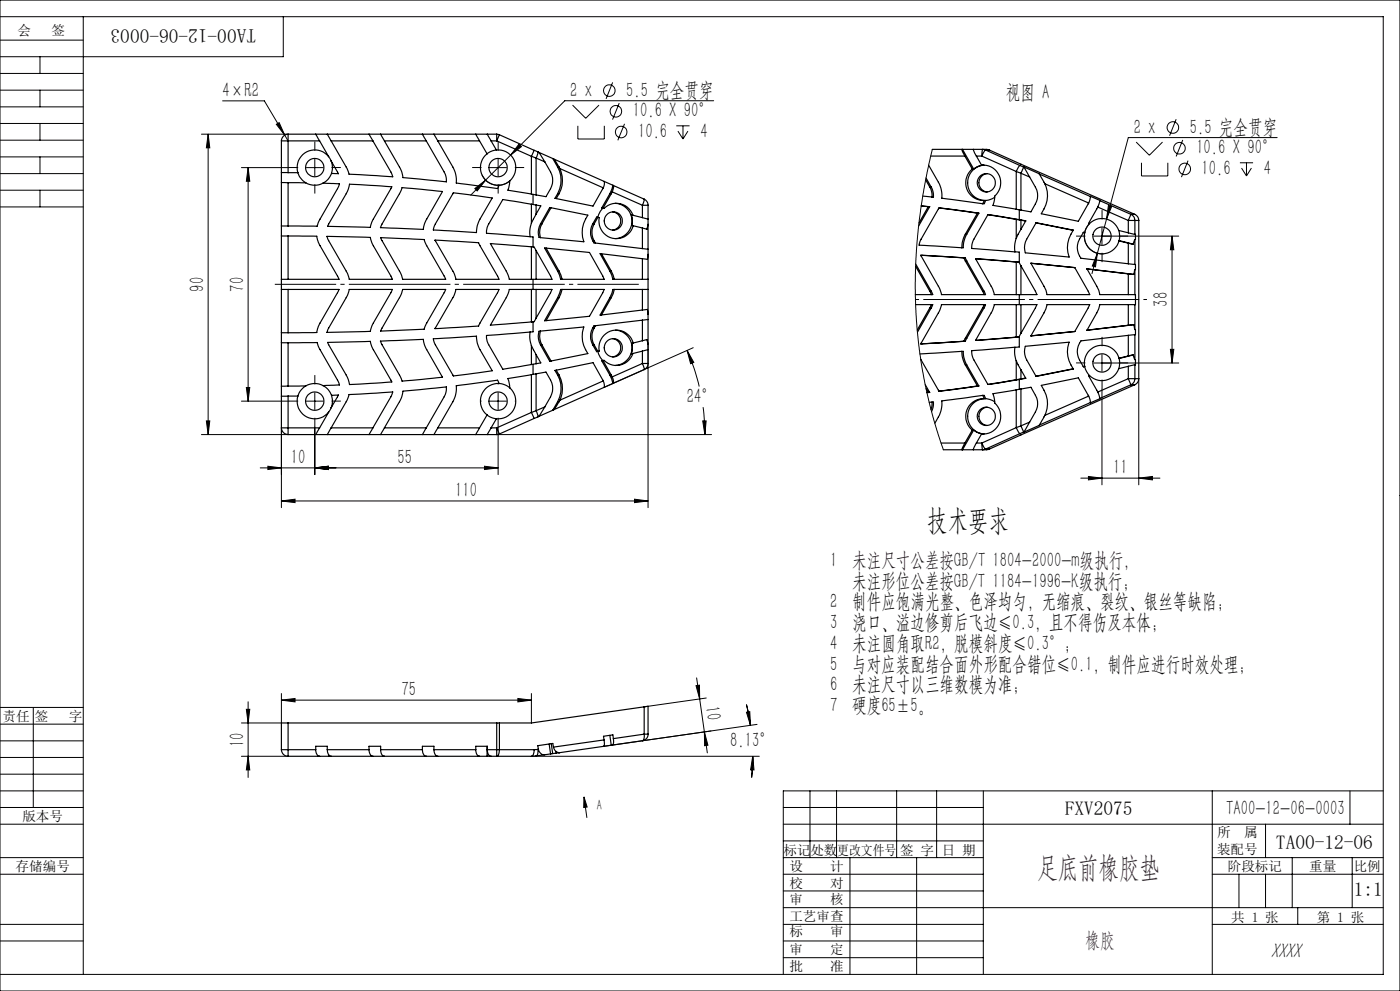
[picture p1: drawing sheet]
<svg xmlns="http://www.w3.org/2000/svg" width="420mm" height="297mm" viewBox="0 0 420 297" stroke-linecap="round" stroke-linejoin="round" font-family="sans-serif">
<g fill="none" stroke="#000" stroke-width=".35">
<path d="M84.4 54.7h2M84.4 42.2h2M84.4 51.7h2M84.4 42.2v86M86.4 54.7l5.3 .1M86.4 51.7h3M86.4 40.2v2M86.4 40.2a2.05 2.05 0 0 0-2 2M86.4 42.2v9.5M86.4 54.7v13M86.4 42.2h9.5M86.4 40.2h62.6"/>
<path d="M89.4 51.7a5.6 5.6 0 0 0 2.3 3.1M91.7 54.8a5.2 5.2 0 0 0 5.2 .1M94.7 40.2l1.2 2M95.9 42.2l2.7 4.8M96.9 54.9l4.9 .2-.4 1.3-5.7 9.7-.6 1.7-8.7-.1M98.2 40.2l1.1 2M98.6 47a5.3 5.3 0 0 0-6.6-1.5 5.3 5.3 0 0 0-2.6 6.2M98.6 47l.7 1.3M99.3 42.2l4.8 8.3 .6 1.7 13.1 .8-.5-1.5-5.4-9.3M99.3 48.3l2.2 3.8-2.1-.1M99.3 48.3a5.4 5.4 0 0 1 .1 3.7M99.3 42.2h12.6"/>
<path d="M99.4 52a5.1 5.1 0 0 1-2.5 2.9M104.8 55.2l12.7 .8-5.7 9.9-.7 2.3-12.8-.4 5.9-10.4zM110.7 40.2l1.2 2M114.2 40.2l1.1 2M115.3 42.2l4.8 8.2 .8 2.8 13 1.3a5.1 5.1 0 0 0-.7-3l-5.3-9.3M115.3 42.2h12.6M120.6 56.2l12.2 1.2-5 8.6-.8 2.8-12.9-.6 5.9-10.4zM126.7 40.2l1.2 2M130.2 40.2l1.1 2M131.3 42.2l4.6 7.9a8.2 8.2 0 0 1 1 4.8l12.4 1.6 .4-1M131.3 42.2h12.6M136 57.8l11.7 1.5-3.7 6.3a7.6 7.6 0 0 0-1.1 4.1l-12.9-.8 .6-1.8z"/>
<path d="M142.7 40.2l1.2 2M143.9 42.2l2.2 3.9M146.1 46.1a5.3 5.3 0 0 0-1.6 6 5.3 5.3 0 0 0 5.2 3.4M146.2 40.2l1.1 2M147.3 42.2l1.6 2.7M147.3 42.2h1.7M148.9 44.9a5.3 5.3 0 0 1 5.4 3.2 5.3 5.3 0 0 1-1.4 6.1M148.9 44.9l-1.8 .6-1 .6M149 40.2v2M149 40.2l.8 .2M149 42.2l10.4 4.6M149.8 40.4l-.8 1.8"/>
<path d="M149.8 40.4l10.4 4.6M152.9 54.2l-.5 2.8 7 1.2M152.9 54.2a5.5 5.5 0 0 1-3.2 1.3M159.4 46.8l1.4 .6M159.4 46.8v11.4M159.4 58.2l1.4 .2M159.9 58.2v3.1M160.2 45l-.8 1.8M160.2 45l1.2 .5M160.8 47.4v11M160.8 47.4l2.6 1.1M161.4 45.5l-.6 1.9"/>
<path d="M161.4 45.5l.1 .1M161.5 45.6l1.9 2.9M161.5 45.6l4.3 1.9M163.4 48.5a8.3 8.3 0 0 1 2.3 6.5l-.5 1.5-1.4 2.4-3-.5M165.8 47.5l1.5 2.6M165.8 47.5l.3 .1M166.1 47.6l1.6 2.5M166.1 47.6l15.1 6.8M167.3 50.1a8.3 8.3 0 0 1 0 8M167.3 58.1h.4M167.3 50.1h.4M167.3 58.1l-.8 1.3 .4 .1"/>
<path d="M167.7 58.1l-.8 1.4M167.7 50.1l.3 .4M168 50.5a8.4 8.4 0 0 1-.3 7.6M168 50.5l13 5.8M181 56.3l-3.1 5.5-11-2.3M181.2 54.4l.1 1-.3 .9M181.2 54.4l2.7 1.1M183 58.1h.4M183 58.1l-2.5 4.2 .4 .1M183.4 58.1l-2.5 4.3M183.7 57.5l9 4M183.7 57.5l-.3 .6"/>
<path d="M183.9 55.5l-.9 2.6M183.9 55.5l.1 .1M184 55.6l.1 .5-.4 1.4M184 55.6l9.3 4.1M193.3 59.7l-.6 1.8M193.3 59.7a2.01 2.01 0 0 1 1.1 1.8M276.8 58.8l2.8 .3M277.7 53.9l1.2 2.2M277.8 53.3l1.6 2.8M278.6 49.5l2.9 5.1a8.2 8.2 0 0 1 1 4.8l12.3 1.7M278.9 56.1a5.1 5.1 0 0 1 .7 3M278.9 56.1h.5"/>
<path d="M279.2 46.8h10.3M279.4 56.1a5.1 5.1 0 0 1 .6 3h-.4M279.7 44.8h16.3l.8 .1M288.6 44.8l.9 2M288.7 44.8l3.4 5.9M289.5 46.8l2.2 3.9M291.7 50.7a5.3 5.3 0 0 0-1.6 6 5.3 5.3 0 0 0 5.1 3.4M291.7 50.7h.4M292 44.8l.9 2M292.9 46.8l1.6 2.7M292.9 46.8h1.6M294.5 49.5a5.3 5.3 0 0 1 5.3 3.2 5.3 5.3 0 0 1-1.4 6.1l-.5 2.8 7 1.1"/>
<path d="M294.5 49.5h.4l-1.8 .5-1 .7M294.5 46.8l10.4 4.6M295.2 49.5a5.3 5.3 0 0 0-4.9 5.3 5.3 5.3 0 0 0 5 5.3M295.6 44.9l-1.1 1.9M295.6 44.9l-.7-.1a1.49 1.49 0 0 0-.3 1.6l-.1 .4M295.6 44.9l10.4 4.7M295.6 44.9h1.2M296.2 52a2.76 2.76 0 0 0-2.5 2.8 2.76 2.76 0 0 0 2.5 2.7M296.8 44.9l43.6 19.3M298.4 59.1l-1.4 .7-1.3 .3M304.9 51.4l1.4 .5M304.9 51.4v11.3"/>
<path d="M306 49.6l1.1 .5M306 49.6l-1.1 1.8M306.3 51.9v11.1M306.3 51.9l2.6 1.2M307.1 50.1l-.8 1.8M307.1 50.1l.1 .1M307.2 50.2l1.7 2.9M307.2 50.2l4.6 2M308.9 53.1a8.7 8.7 0 0 1 2.4 5.6 8.7 8.7 0 0 1-2 4.8l-3-.5M311.8 52.2l1.6 2.9M311.8 52.2l15.3 6.7M313.4 55.1a8.6 8.6 0 0 1-1 9l11.1 2.2 3.1-5.4"/>
<path d="M313.4 55.1l13.2 5.8M327.1 58.9l-.5 2M327.1 58.8l2.9 1.3M327.1 58.8v.1M84.4 70.7h2M84.4 67.7h2M86.4 70.7l8.6 .1 .8 2.5 5.9 10.4h-15.3M86.4 70.7v13M98.1 70.8l13 .4 .7 2.1 5.9 10.4h-12.9l-.6-1.9-5.6-9.7zM114.2 71.2l13 .6 .7 1.6 5.8 10.3h-12.9l-.8-2.2zM130.5 72l13.1 .7 6.1 11h-12.9l-.8-2.2zM159 70.9l.9 .1v3"/>
<path d="M159.4 74h.8l.6 1.1M159.4 74l-12.3-1 4.8 8.2 .9 2.5h6.6M159.4 61.2l-8.6-1.4-4.4 7.6-.5 1.8v.7l13.1 1M159.4 66.9a8 8 0 0 0-.4 4M159.4 61.2v5.7M159.4 74v9.7M159.4 61.2l2.8 .5-1.4 2.5M160.8 64.2l-1.4 2.7M160.8 61.5v2.7M160.8 75.1v8.6M160.8 75.1l4.8 8.6h-4.8M162.1 67.1a5.2 5.2 0 0 0-.4 4.1h.4"/>
<path d="M162.1 67.1h.5M162.6 67.1a5.2 5.2 0 0 0-.5 4.1M163.8 74.4l13 1.3 4.5 8h-13.1l-.9-2.5M163.8 74.4l3.9 6.8M163.8 74.4l-.4-.1 3.9 6.9M165.3 62.3l11.1 2.2a8.5 8.5 0 0 0-1.2 8l-13.1-1.3M165.3 62.3l-2.7 4.8M165.3 62.3l-.4-.1-2.8 4.9M177.8 67.1a5.3 5.3 0 0 0 0 5M177.8 67.1h.4M177.8 72.1h.4M177.8 72.1l.4 .7h.4"/>
<path d="M178.2 67.1a5.3 5.3 0 0 0 0 5M178.2 72.1l.4 .7M178.6 72.8l14.1 1.7M179.4 65.2h.4a5.2 5.2 0 0 0 3.9 6.2 5.2 5.2 0 0 0 6.3-3.7M179.4 65.2l-1.2 1.9M179.4 65.2l-.4-.2-1.2 2.1M180.4 76.1l-.4-.1 3 5.2M180.4 76.1l12.3 1.4M180.4 76.1l3 5.1M180.9 62.4l-.8 .9-.7 1.9M180.9 62.4l.3 .1a5.3 5.3 0 0 1 8.7 2M183.8 63.5a2.75 2.75 0 0 1 2.4 2.7 2.75 2.75 0 0 1-2.4 2.8"/>
<path d="M184.6 60.9a5.3 5.3 0 0 1 5 5.3 5.3 5.3 0 0 1-5 5.3M189.9 64.5l-.5-.1a5.5 5.5 0 0 1 .2 3.2l.4 .1M189.9 64.5l2.8 .7M190 67.7l2.7 .6M192.7 74.5l1.7 .2M192.7 61.5h1.7M192.7 65.2l1.7 .5M192.7 61.5v3.7M192.7 68.3v6.2M192.7 77.5v6.2M194.4 76.2l-.2 1.5-1.5-.2M194.4 67.2l-.3 1.5-1.4-.4"/>
<path d="M194.4 61.5v47.4M274.7 79.8l4.2 7.5M274.7 79.1l4.7 8.2M276.2 76.5l5.5 9.6 .7 2.2h13.3l-.5-1M276.2 76.5l13 .8M276.2 76.5l13.4 .8M278.5 61.9l-2.1-.2 2.5 .2M278.5 61.9l-2.8 4.9M278.5 61.9h.4M278.9 61.9l-3.3 5.8M281.7 62.3l11.5 1.6M281.7 62.3l12 1.6"/>
<path d="M281.7 62.3l-5.4 9.4-.6 1.8 12.8 .8M289.2 77.3l.4 .9M289.2 77.3h.4M289.6 70.2a8.5 8.5 0 0 0-1.1 4.1M289.6 77.3l.4 .9M289.6 78.2l5.2 9.1M289.6 78.2h.4M289.6 70.2h.4M290 70.2a8.5 8.5 0 0 0-1 4.1h-.5M290 78.2l5.2 9.1M292.7 77.5l12.2 1M292.7 77.5l13.1 1.1"/>
<path d="M292.7 77.5l4.8 8.6 .8 2.2h6.6M293.2 63.9l-3.6 6.3M293.2 63.9h.5M293.7 63.9l-3.7 6.3M295.2 60.1l-.4 1M295.2 60.1h.5M295.7 60.1l-.5 1h-.4M296.4 64.3l8.5 1.5M296.4 64.3l9.4 1.5M296.4 64.3l-4.4 7.7-.4 1.4-.1 1.1 13 1a8 8 0 0 1 .4-4.1M304.5 75.5l1.3 .1v3M304.9 65.8l2.8 .4"/>
<path d="M304.9 65.8v5.6M304.9 78.5v9.8M304.9 62.7l1.4 .3M304.9 78.5l.8 .1M305.7 78.6l.6 1.1M305.8 62.9v2.9M305.8 78.6h-.1M305.8 65.8l1.9 .4M306.3 68.7l-1.4 2.7M306.3 79.7l4.8 8.6h-4.8M306.3 66v2.7M306.3 79.7v8.6"/>
<path d="M307.7 66.2l-1.4 2.5M309.3 78.9l3.9 6.9 .6 1.2 .3 1.3h12.8l-4.5-8.1M309.3 78.9l13.1 1.3M309.3 78.9h.1M310.8 66.8l-2.8 4.9a5.2 5.2 0 0 0-.4 4.1l13.1 1.2a8.5 8.5 0 0 1 1.2-8M310.8 66.8l11.2 2.2M310.8 66.8l11.1 2.2M322 69h-.1M325 69.7a6.9 6.9 0 0 0-1.7 5.4l1 2.3 14.2 1.7M325 69.7h.4M325 69.7l.4 .1M325.4 69.8a5.3 5.3 0 0 0 4 6.1 5.3 5.3 0 0 0 6.3-3.7"/>
<path d="M325.4 69.7v.1M326.8 67l-.8 1.2-.6 1.5M326.8 67a5.3 5.3 0 0 1 8.8 2.1M329.3 62.1l-2.7 4.9h.2M329.3 62.1l9.2 4M330 60.1l-.7 2M330 60.1l9.3 4.1M335.6 69.1l.3 1.8-.2 1.2M335.6 69.1l2.9 .7M335.7 72.2l2.8 .7M335.7 72.1l4.2 1.1M335.7 72.1v.1"/>
<path d="M338.5 72.9l1.4 .3M338.5 79.1l2 .2M338.5 66.1h2M338.5 69.8l2 .4M338.5 66.1v3.7M338.5 72.9v6.2M339.3 64.2l-.8 1.9M339.3 64.2a1.97 1.97 0 0 1 1.2 1.9M339.3 64.2h1.1M340.4 64.2l.9 .8 .3 1.1M340.5 71.8l-.6 1.4M340.5 70.2h.1v1.6h-.1"/>
<path d="M340.5 79.3h.1v1.5h-.1M340.5 66.1v4.1M340.5 71.8v7.5M340.5 66.1h1.1M341.6 66.1v47.4M84.4 99.7h2M84.4 86.7h2M84.4 83.7h2M86.4 86.7h15.3l-5.9 10.5-.8 2.5h-8.6M86.4 86.7v13M104.8 86.7h12.9l-5.9 10.4-.7 2.2-13 .3 .5-1.3 5.6-9.7zM120.8 86.7h12.9l-5.8 10.3-.7 1.7-13 .5 5.8-10.3z"/>
<path d="M136.8 86.7h12.9l-6.1 11-13.1 .8 5.5-9.6zM159 99.5l-13.1 1v.8l.5 1.7 4.4 7.7 8.6-1.4M159 99.5a8 8 0 0 0 .4 4.1M159.4 86.7h-6.6l-.9 2.5-4.8 8.3 12.3-1M159.4 86.7h1.4M159.4 83.7h1.4M159.4 86.7v9.8M159.9 96.4v3l-.9 .1M159.9 83.7v3M160.8 95.4l-.6 1-.8 .1M160.8 86.7v8.7M160.8 86.7h4.8l-4.8 8.7"/>
<path d="M162.1 99.2a5.1 5.1 0 0 0 .5 4.1M162.1 99.2l13.1-1.2a8.6 8.6 0 0 0 1.2 8l-11.1 2.2M162.1 99.2l-.4 .1a5 5 0 0 0 .4 4M167.3 89.2l.9-2.5h13.1l-4.5 8.1-13 1.3M167.3 89.2l-3.9 6.9h.4M167.3 89.2h.4M167.3 81.2h.4M167.7 81.2l.9 2.5M167.7 89.2l-3.9 6.9M168.6 86.7l-.9 2.5M177.8 98.3a5.2 5.2 0 0 0 0 5M177.8 98.3h.4"/>
<path d="M178.2 98.3a5.3 5.3 0 0 0 0 5M178.6 97.6l-.4 .7M178.6 97.6h-.4l-.4 .7M183 81.2l.9 2.5h8.8M183 89.2h.4M183 81.2h.4M183 89.2l-3 5.2h.4M183.4 81.2l.9 2.5M183.4 89.2l-3 5.2M184.3 86.7l-.9 2.5M184.6 99a5.3 5.3 0 0 1 5 5.2 5.3 5.3 0 0 1-5 5.3M192.7 86.7h-8.8l-.9 2.5"/>
<path d="M192.7 92.9l1.5-.2 .2 1.5M192.7 86.7h1.7M192.7 83.7h1.7M192.7 96l-14.1 1.6M192.7 86.7v6.2M192.7 96v6.1M192.7 92.9l-12.3 1.5M194.4 95.7l-1.7 .3M274.7 91.3h5.1l-.4 1M278.9 87.3l.5 1M278.9 87.3h.5M278.9 92.3h.5"/>
<path d="M278.9 92.3l-3.7 6.6M279.4 87.3l.4 1h-5.2M279.4 92.3l-4.2 7.3M279.4 91.3l-.5 1M294.8 87.3l.4 1M294.8 87.3h.4M294.8 92.3l-5.2 9.1M294.8 92.3h.4M295.2 92.3l.5-1h-13.3l-.7 2.2-5.5 9.5M295.2 92.3l-5.2 9.1M295.2 91.3l-.4 1M304.9 88.3h1.4"/>
<path d="M304.9 91.3h1.4M304.9 91.3h-6.6l-.8 2.2-4.8 8.5M304.9 91.3v9.7M305.8 88.3v3M306.3 99.9l-.6 1.1M306.3 91.3h4.8l-4.8 8.6M306.3 91.3v8.6M322.4 99.4l-13.1 1.3M322.4 80.2h.1M322.4 99.3l4.5-8h-12.8l-.9 2.5-3.9 6.8M322.4 99.3v.1M326.1 80.6l3.5 6.4 .4 1.3h8.5"/>
<path d="M326.1 80.6l14 1.6M326.1 80.6l12.4 1.5M338.5 97.5l1.6-.2 .4 1.5M338.5 91.3h-8.5l-1 2.5-2.9 5.2M338.5 88.3h2M338.5 91.3h2M338.5 82.1v6.2M338.5 91.3v6.2M338.5 97.5l-12.4 1.5M340.1 97.3l-14 1.7M340.5 80.8l-.4 1.5-1.6-.2M340.5 88.3h.1v3h-.1"/>
<path d="M340.5 98.8h.1v1.5h-.1M340.5 80.8v7.5M340.5 91.3v7.5M84.4 102.7h2M86.4 118.7h3M86.4 118.7h-2M86.4 115.7h-2M86.4 102.7h8.7l.6 1.6 5.7 9.8 .4 1.3-4.9 .2M86.4 102.7v13M86.4 118.7v9.5M89.4 118.7a5.3 5.3 0 0 0 2.6 6.2 5.3 5.3 0 0 0 6.6-1.4M91.7 115.7h-5.3"/>
<path d="M91.7 115.7a5.3 5.3 0 0 0-2.3 3M96.9 115.6a5.2 5.2 0 0 0-5.2 .1M96.9 115.6a5.1 5.1 0 0 1 2.5 2.9M98.3 102.6l12.8-.3 .7 2.2 5.7 10-12.7 .7-.6-2.1zM99.4 118.5l2.1-.1-2.2 3.8M99.4 118.5a5.4 5.4 0 0 1-.1 3.7M114.1 102.2l12.9-.5 .8 2.8 5 8.6-12.2 1.1-.6-1.6zM130 101.5l12.9-.8a7.6 7.6 0 0 0 1.1 4.1l3.7 6.3-11.7 1.6-5.4-9.4zM149.7 114.9l-.4-1-12.4 1.7a8.2 8.2 0 0 1-1 4.8l-4.6 7.8M149.7 114.9a5.3 5.3 0 0 0-5.2 3.4 5.3 5.3 0 0 0 1.6 6.1M149.7 114.9a5.5 5.5 0 0 1 3.2 1.3M152.9 116.2a5.3 5.3 0 0 1 1.4 6.1 5.3 5.3 0 0 1-5.4 3.2"/>
<path d="M159.4 112.3l-7 1.1 .5 2.8M159.4 103.6l1.4 2.7M159.4 103.6v5.7M159.4 112.3v11.3M159.9 109.2v3M160.8 112l3-.5a7.5 7.5 0 0 1 1.9 5.8l-.5 1.6-1.8 3.1M160.8 106.3v2.7M160.8 112v11.1M160.8 112l-1.4 .3M160.8 106.3l1.4 2.5-2.8 .5M162.1 103.3h.5M162.1 103.3l2.8 5 .4-.1"/>
<path d="M162.6 103.3l2.7 4.9M166.9 110.9l.8 1.5M166.9 110.9l11-2.2 3.1 5.5M166.9 110.9l-.4 .1 .8 1.4M167.3 112.4a8.3 8.3 0 0 1 0 8M167.3 112.4h.4M167.7 112.4a8.4 8.4 0 0 1 .3 7.5M168 119.9l-.3 .5M177.8 103.3h.4M177.8 103.3l1.2 2.1 .4-.1M178.2 103.3l1.2 2M179.4 105.3l.7 1.8 .8 1"/>
<path d="M180.9 108.1h-.4l2.5 4.3M180.9 108.1l2.5 4.3M181 114.2l.3 1.1-.1 .8M181 114.2l-13 5.7M181.2 116.1l-15.1 6.7M183 112.4l.9 2.5M183 112.4h.4M183.4 112.4l.3 .6M183.7 113l.3 1.1v.8M183.8 101.5a2.75 2.75 0 0 1 2.4 2.7 2.75 2.75 0 0 1-2.4 2.8M183.9 114.9l-2.7 1.2M184 114.9h-.1"/>
<path d="M189.9 105.9a5.3 5.3 0 0 1-8.7 2.1l-.3 .1M190 102.8a5.2 5.2 0 0 0-6.3-3.7 5.2 5.2 0 0 0-3.9 6.1l-.4 .1M190 102.8l-.4 .1a5.5 5.5 0 0 1-.2 3.1l.5-.1M192.7 108.9l.6 1.9M192.7 108.9h1.7M192.7 102.1l1.4-.3 .3 1.4M192.7 108.9l-9 4.1M192.7 105.2v3.7M192.7 102.1l-2.7 .7M192.7 105.2l-2.8 .7M193.3 110.8l-9.3 4.1M194.4 104.8l-1.7 .4"/>
<path d="M194.4 108.9a2.01 2.01 0 0 1-1.1 1.9M276.2 107.6l5.5 9.6M277.6 115.3l1.3 2.3M277.8 116.4l.7 1.2M278.5 117.6h.4M278.5 117.6h-.4M278.9 117.6l-.8 .1M288.5 105.3a8.5 8.5 0 0 0 1.1 4.1M288.5 105.3l-12.5 .8M288.5 105.3h.5a8.5 8.5 0 0 0 1 4.1M289.2 102.3l-13 .7M289.2 102.3h.4"/>
<path d="M289.6 101.4l-.4 .9M289.6 102.3l-13.4 .7M289.6 101.4h.4M289.6 109.4h.4M289.6 109.4l3.6 6.3M290 101.4l-.4 .9M290 109.4l3.7 6.3M293.2 115.7l-11.5 1.5M293.2 115.7h.5M293.7 115.7l-12 1.5M294.8 118.5l.4 1M294.8 118.5h.4l.5 1"/>
<path d="M294.8 118.5l-12.3 1.7a8.2 8.2 0 0 1-1 4.8l-1 1.9M295.2 119.5a5.3 5.3 0 0 0-5.1 3.4 5.3 5.3 0 0 0 1.6 6M295.2 119.5h.5M295.3 119.5a5.3 5.3 0 0 0-5 5.3 5.3 5.3 0 0 0 4.9 5.3M295.7 119.5l1.3 .2 1.4 .7M304.5 104.1l-13 1 .1 1.1 .4 1.4 4.4 7.6M304.5 104.1a7.9 7.9 0 0 0 .4 4M304.9 113.8l-8.5 1.4M304.9 108.1l1.4 2.7M304.9 101l-12.2 1M304.9 116.8l-7 1.2 .5 2.8a5.3 5.3 0 0 1 1.4 6.1 5.3 5.3 0 0 1-5.3 3.2M304.9 108.1v5.7"/>
<path d="M304.9 116.8v11.4M305.7 101h.1M305.7 101h-.8M305.8 113.7l-9.4 1.5M305.8 101l-13.1 1M305.8 101v3l-1.3 .1M305.8 113.7v3M306.3 116.6l3-.5a7.5 7.5 0 0 1 1.9 5.8l-.6 1.6-1.7 3M306.3 110.8v2.8M306.3 116.6v11M306.3 110.8l1.4 2.5M306.3 116.6l-1.4 .2"/>
<path d="M307.7 113.3l-1.9 .4M307.7 113.3l-2.8 .5M309.3 100.6v.1M321.9 110.5a8.5 8.5 0 0 1-1.2-8l-13.1 1.3a5.1 5.1 0 0 0 .4 4.1l2.8 4.8M321.9 110.5l-11.1 2.2M325 109.9h.4M325.4 109.9l.6 1.4 .8 1.2M325.4 109.8l-.4 .1M325.4 109.8v.1M326.6 118.7l-3.1-5.5-11.1 2.3a8.6 8.6 0 0 1 1 9M326.6 118.7l.5 1.9M326.6 118.7l-13.2 5.8"/>
<path d="M326.8 112.5l-.2 .1 2.7 4.9M329.3 117.5l.7 1.9M330 119.4l-2.9 1.2M335.6 110.5a5.3 5.3 0 0 1-8.8 2M335.7 107.3a5.3 5.3 0 0 0-6.3-3.7 5.3 5.3 0 0 0-4 6.2M335.7 107.3v.2M335.7 107.5l.2 1.2-.3 1.8M338.5 100.5l-14.2 1.7a5.2 5.2 0 0 0-.4 5.7l1.1 2M338.5 113.5l.8 1.8M338.5 106.7l1.4-.4 .6 1.5M338.5 113.5h2M338.5 100.5v6.2"/>
<path d="M338.5 109.8v3.7M338.5 106.7l-2.8 .6M338.5 109.8l-2.9 .7M338.5 113.5l-9.2 4M339.3 115.3l-9.3 4.1M339.3 115.3h1.1M339.9 106.4l-4.2 1.1M340.4 115.3l-43.6 19.3M340.5 100.3l-2 .2M340.5 109.3l-2 .5M340.5 113.5a1.97 1.97 0 0 1-1.2 1.8M340.5 107.8h.1v1.5h-.1"/>
<path d="M340.5 100.3v7.5M340.5 109.3v4.2M340.5 113.5h1.1M341.6 113.5l-.3 1.1-.9 .7M84.4 128.2h2M84.4 128.2a2.05 2.05 0 0 0 2 2M86.4 128.2v2M86.4 128.2h9.5M86.4 130.2h62.6M95.9 128.2l-1.2 2M98.6 123.5l-2.7 4.7M99.3 128.2l-1.1 2"/>
<path d="M99.3 128.2l4.8-8.3 .6-1.7 13.1-.7-.5 1.4-5.4 9.3M99.3 122.2l-.7 1.3M99.3 128.2h12.6M111.9 128.2l-1.2 2M115.3 128.2l-1.1 2M115.3 128.2l4.8-8.2 .8-2.8 13-1.2a5.1 5.1 0 0 1-.7 2.9l-5.3 9.3M115.3 128.2h12.6M127.9 128.2l-1.2 2M131.3 128.2l-1.1 2M131.3 128.2h12.6M143.9 128.2l-1.2 2M146.1 124.4l1 .6 1.8 .5"/>
<path d="M146.1 124.4l-2.2 3.8M147.3 128.2l-1.1 2M147.3 128.2h1.7M148.9 125.5l-1.6 2.7M149 128.2v2M149 128.2l.8 1.9M149.8 130.1l-.8 .1M159.4 123.6l.8 1.8M159.4 123.6l-10.4 4.6M160.2 125.4l-10.4 4.7M160.8 123.1l-1.4 .5M160.8 123.1l.6 1.8"/>
<path d="M161.4 124.9l-1.2 .5M161.5 124.8l-.1 .1M163.4 122l-1.9 2.8M163.4 122l-2.6 1.1M165.8 122.9l-4.3 1.9M166.1 122.8l-.3 .1M167.3 120.4h.4M167.3 120.4l-1.5 2.5M167.7 120.4l-1.6 2.4M279.6 120.5h.4v.7l-.5 2.1M279.6 120.5l-.3 2.2M279.6 120.5l-.8 .1"/>
<path d="M282.3 132.8h7.2M289.5 132.8l-.9 2M291.7 128.9h.4M291.7 128.9l-2.2 3.9M292.1 128.9l1 .6 1.8 .6h-.4M292.1 128.9l-3.4 5.9M292.9 132.8l-.9 2M292.9 132.8h1.6M294.5 130.1l-1.6 2.7M294.5 132.8l1.1 1.8M294.5 132.8l.2 1.6a.59 .59 0 0 0 .9 .2M295.6 134.6h1.2"/>
<path d="M296.2 122.1a2.74 2.74 0 0 0-2.5 2.7 2.74 2.74 0 0 0 2.5 2.7M296.8 134.6l-.7 .2h-13.1M304.9 128.2l1.1 1.8M304.9 128.2l-10.4 4.6M306 130l-10.4 4.6M306.3 127.6l.8 1.9M306.3 127.6l-1.4 .6M307.1 129.5l-1.1 .5M307.2 129.4l-.1 .1M308.9 126.5l-1.7 2.9M308.9 126.5l-2.6 1.1M311.8 127.4l-4.6 2"/>
<path d="M313.4 124.5l-1.6 2.9M327.1 120.6l-15.3 6.8M86.4 216.7h-2v8M86.4 216.7v8M86.4 216.7h62.6M149 216.7h.8M149 216.7v8M149.8 216.7v8M193.3 211.8l1.1-.1v8.3M193.3 211.8l-33.9 4.9h-9.6M193.3 211.8v8.2M84.4 224.7a1.99 1.99 0 0 0 2 2"/>
<path d="M84.4 224.7h2M86.4 224.7v2M86.4 226.7h12.2M86.4 224.7h8.3M94.7 224.7a1.83 1.83 0 0 0 1.2 2M94.7 224.7v-1h3.5v1M98.2 224.7a1.83 1.83 0 0 0 1.1 2M98.2 224.7h12.5M98.6 226.7h.7M98.6 226.2v.5M99.3 226.7h46.8M110.7 224.7a1.83 1.83 0 0 0 1.2 2"/>
<path d="M110.7 224.7v-1h3.5v1M114.2 224.7a1.76 1.76 0 0 0 1.1 2M114.2 224.7h12.5M126.7 224.7a1.83 1.83 0 0 0 1.2 2M126.7 224.7v-1h3.5v1M130.2 224.7a1.83 1.83 0 0 0 1.1 2M130.2 224.7h12.5M142.7 224.7a1.76 1.76 0 0 0 1.2 2M142.7 224.7v-1h3.5v1M146.1 226.7h1.2M146.1 223.7v3M146.2 224.7a1.76 1.76 0 0 0 1.1 2"/>
<path d="M146.2 224.7h2.8M147.3 226.7h12.1M149 224.7v2a1.86 1.86 0 0 0 .8-2M149 224.7h.8M149.8 224.7h10.4M160.2 224.7a1.73 1.73 0 0 1-.8 2M160.8 226.6l-1.4 .1M161.4 224.6l-1.2 .1M161.4 224.6a1.66 1.66 0 0 1-.6 2M161.4 224.6h.1M161.5 224.6a1.86 1.86 0 0 0 1.9 1.6M163.4 226.2l-2.6 .4"/>
<path d="M164.7 223l.5 3M165.2 226l-1.8 .2M165.3 225.9l-.1 .1M165.4 222.9l.4 2.9-.6 .2M166.1 223.9l.4 1 1.2 .7M166.1 223.9l-.3-1.1-4.5 .7 .2 1.1M166.8 225.2l.1 .5M166.9 225.7l-1 .1M167.7 225.6l-.8 .1M167.7 225.6h.1M167.9 225.6h-.2M181 223.7l-13.3 1.9"/>
<path d="M181.2 221.8l.1 1.6-.3 .3M181.2 221.8l-15.1 2.1M183 220.4l.4 2.9M183.4 223.3l-2.4 .4M183.7 223.3h-.3M184 221.4l.1 .6a1.09 1.09 0 0 1-.4 1.3M184 221.4l-.1-1.2-2.9 .5 .2 1.1M192.7 222l-9 1.3M193.3 220a1.81 1.81 0 0 1-.6 2M193.3 220h1.1M193.3 220l-9.3 1.4M194.4 220a1.94 1.94 0 0 1-1.7 2"/>
<circle cx="94.4" cy="50.2" r="2.75"/>
<circle cx="149.4" cy="50.2" r="2.75"/>
<circle cx="295.9" cy="54.8" r="2.74"/>
<circle cx="184" cy="66.2" r="2.74"/>
<circle cx="330.6" cy="70.8" r="2.74"/>
<circle cx="184" cy="104.2" r="2.74"/>
<circle cx="330.6" cy="108.8" r="2.74"/>
<circle cx="94.4" cy="120.2" r="2.75"/>
<circle cx="149.4" cy="120.2" r="2.75"/>
<circle cx="295.9" cy="124.8" r="2.74"/>
</g>
<g fill="none" stroke="#000" stroke-width=".3">
<path d="M0 0h420v297h-420zM0 12h25M0 5h415v287h-415M12 17v5M25 5v287M85 5v12h-85M0 22h25M0 27h25M0 32h25M0 37h25M12 27v5M12 37v5"/>
<path d="M66.8 30.2h12.5l6.1 10.3M82.9 37.2l.8-.4 1.7 3.7zM171.8 31.5l3.9 4 4-4M173.4 37.7v4h7.9v-4M183.8 24.7l-2 4.9M185.8 30.9l-2 4.9M187.4 37.1l-2.1 4.9M202.9 37.7h4M203.4 39.3l1.5 2.4M204.9 37.7v4M206.4 39.3l-1.5 2.4M214.1 30.2h-44.7l-23.7 23.8"/>
<path d="M352.8 35.7l-1.9 5M0 42h25M0 47h25M0 52h25M0 57h25M12 47v5M12 57v5M60.4 40.2h26M62.4 40.2l.5 4.1h-1zM62.4 40.2v90M72.4 50.2h14.2M74.4 50.2l.5 4.1h-1z"/>
<path d="M74.4 50.2v70M85.4 40.5l1 1.7M91.9 50.2h5M94.4 47.7v5M142.5 56.5l3.2-2.5-2.5 3.2zM144.6 52.4a5.3 5.3 0 0 0 8.3 1.8M145.7 54l-4.5 4.5M146.9 50.2h5M149.4 47.7v5M155.7 43.2l.7 .8-3.2 2.5zM279.7 44.8l-2.5 11.8-1.7 11.6-.8 11.6v11.5l.8 11.2 1.7 11.1 2.7 11.3 3.1 9.9M340.9 42.6l3.9 3.9 4-3.9"/>
<path d="M342.4 48.8v3.9h7.9v-3.9M354.8 41.9l-2 5M356.4 48.2l-2 4.9M372 48.8h3.9M372.5 50.4l1.4 2.3M373.9 48.8v3.9M375.4 50.4l-1.5 2.3M383.2 41.2h-44.7l-10.9 40.8M0 62h25M326.8 67a5.3 5.3 0 0 0-1 6 5.3 5.3 0 0 0 5.3 3.1M329.2 75.9l-.6 4.1-.9-.3zM330.6 68.3v5"/>
<path d="M332.5 61.6l1 .2-1.5 3.8zM351.6 70.8v38M351.6 70.8l.5 4.1h-1zM353.6 70.8h-25.5M73.9 116.1h1l-.5 4.1zM94.4 117.7v5M149.4 117.7v5M194.4 103.2v48.9M206.1 105l2 3.6-.9 .4zM206.1 105l2.1 5.3 1.6 5.5M208 104.2l-26.8 11.9M328.1 108.8h25.5"/>
<path d="M330.6 116.6v28.7M330.6 106.3v5M341.6 113.5v31.8M351.1 104.7h1l-.5 4.1zM60.4 130.2h26M61.9 126.1h1l-.5 4.1zM72.4 120.2h14.2M80.4 139.7l4 .5-4 .5zM84.4 128.2v23.9M91.9 120.2h5M94.4 128v14.2M145.3 139.7l4.1 .5-4.1 .5z"/>
<path d="M146.9 120.2h5M149 130.2h64.5M149.4 125.5v16.7M210.8 126.1h1l-.3 4.1zM210.9 122l.6 8.2M78.1 140.2h71.3M84.4 150.1l4.1-.5v1zM84.4 150.1h110M94.4 140.2l4.1-.5v1zM190.4 149.6l4 .5-4 .5zM324.2 143.3h23.8M326.5 142.8l4.1 .5-4.1 .5z"/>
<path d="M341.6 143.3l4.1-.5v1zM0 212h25M0 217h25M10 212v30M73.9 212.6h1l-.5 4.1zM74.4 210.3v22.7M84.4 209.8l4.1-.5v1.1zM84.4 207.9v8.8h-12M84.4 209.8h75M155.4 209.3l4 .5-4 .6zM159.4 207.9v8.8M208.8 205.5l1-.2 .1 4.2z"/>
<path d="M209 203.2l2.3 16.2M211.3 219.4l.9 6.2M211.3 219.4l1.1 3.9-1 .2zM211.9 209.2l-18.6 2.6M223.9 213.5l1-.2 .2 4.1zM223.9 211.2l1.2 6.2M227.1 217.1l-46.1 6.6M0 227h25M0 222h25M0 237h25M0 232h25M72.4 226.7h14"/>
<path d="M74.4 226.7l.5 4h-1zM159.4 226.7h68.4M175.2 238.8l.9 3.1-1 .1zM175.2 238.8l.9 6.3M225.8 226.7l.4 4h-1zM225.8 226.7l-.3 6.3M243 237v20M251 237v20M269 237v20M281 237v20M295 237v55M363.7 237v55"/>
<path d="M405 237v10M415 237h-180v55M0 247h25M0 257h25M0 242h25M235 257h60M235 252h60M235 247h180M235 242h60M255 257v35M275 257v35M363.7 257h51.3"/>
<path d="M379.7 247v10M387.7 257v15M405.7 257v15M0 277h25M0 262h25M235 272h180M235 277h60M235 267h60M235 262h60M363.7 277h51.3M363.7 262h51.3M371.7 262v10"/>
<path d="M379.7 262v10M389.3 272v5M0 282h25M235 282h60M235 287h60"/>
<circle cx="182.8" cy="27.1" r="1.73"/>
<circle cx="184.8" cy="33.3" r="1.74"/>
<circle cx="186.4" cy="39.6" r="1.74"/>
<circle cx="351.9" cy="38.2" r="1.73"/>
<circle cx="353.8" cy="44.4" r="1.73"/>
<circle cx="355.4" cy="50.6" r="1.73"/>
</g>
<g fill="none" stroke="#000" stroke-width=".3" stroke-dasharray="30.5 1.3 1.3 1.3" stroke-linecap="butt">
<path d="M89.4 50.2h-2.8M94.4 45.2v-2.8M94.4 55.2v2.8M99.4 50.2h2.8M144.4 50.2h-2.8M149.4 45.2v-2.8M149.4 55.2v2.8M154.4 50.2h2.8M325.6 70.8h-2.8M330.6 75.8v2.8M330.6 65.8v-2.8M335.6 70.8h2.8"/>
<path d="M94.4 115.2v-2.8M149.4 115.2v-.2M325.6 108.8h-2.8M330.6 113.8v2.8M330.6 103.8v-2.8M335.6 108.8h2.8M89.4 120.2h-2.8M94.4 125.2v2.8M99.4 120.2h2.8M144.4 120.2h-.2M149.4 125.2v.3M154.4 120.2h.3"/>
</g>
<path d="M344.1 89.8h-69.4" fill="none" stroke="#000" stroke-width=".3" stroke-dasharray="30.5 1.3 1.3 1.3" stroke-dashoffset="-2.3" stroke-linecap="butt"/>
<path d="M82.4 85.2h109.2" fill="none" stroke="#000" stroke-width=".3" stroke-dasharray="30.5 1.3 1.3 1.3" stroke-dashoffset="12.1" stroke-linecap="butt"/>
<g fill="#000">
<path d="M175.2 238.8l.9 3.1-1 .1z"/>
<path d="M74.4 50.2l.5 4.1h-1zM73.9 116.1h1l-.5 4.1zM62.4 40.2l.5 4.1h-1zM61.9 126.1h1l-.5 4.1z"/>
<path d="M82.9 37.2l2.5 3.3-1.7-3.7zM80.4 139.7l4 .5-4 .5zM94.4 140.2l4.1-.5v1zM94.4 140.2l4.1-.5v1zM145.3 139.7l4.1 .5-4.1 .5zM84.4 150.1l4.1-.5v1zM190.4 149.6l4 .5-4 .5zM210.8 126.1h1l-.3 4.1zM206.1 105l2 3.6-.9 .4zM142.5 56.5l.7 .7 2.5-3.2zM155.7 43.2l-2.5 3.3 3.2-2.5z"/>
<path d="M351.6 70.8l.5 4.1h-1zM351.1 104.7h1l-.5 4.1z"/>
<path d="M326.5 142.8l4.1 .5-4.1 .5zM341.6 143.3l4.1-.5v1z"/>
<path d="M73.9 212.6h1l-.5 4.1zM74.4 226.7l.5 4h-1z"/>
<path d="M155.4 209.3l4 .5-4 .6zM84.4 209.8l4.1-.5v1.1z"/>
<path d="M208.8 205.5l1-.2 .1 4.2zM211.3 219.4l1.1 3.9-1 .2z"/>
<path d="M225.8 226.7l.4 4h-1zM223.9 213.5l1-.2 .2 4.1zM329.2 75.9l-1.5 3.8 .9 .3zM332.5 61.6l-.5 4 1.5-3.8z"/>
</g>
<text font-size="8.8" x="278.2" y="158.7">技术要求</text>
<text font-size="8.8" fill="#400040" x="311.2" y="263">足底前橡胶垫</text>
<text font-size="6.5" x="381.2" y="287.1">XXXX</text>
<g font-size="6.3">
<text x="66.8" y="29">4×R2</text>
<text x="171" y="29">2 x</text>
<text x="187.9" y="29">5.5 完全贯穿</text>
<text x="301.7" y="29.8">视图 A</text>
<text x="189.8" y="35.2">10.6 X 90°</text>
<text x="191.4" y="41.4">10.6</text>
<text x="210.1" y="41.4">4</text>
<text x="340.1" y="40.1">2 x</text>
<text x="356.9" y="40.1">5.5 完全贯穿</text>
<text x="358.9" y="46.3">10.6 X 90°</text>
<text x="360.5" y="52.5">10.6</text>
<text x="379.2" y="52.5">4</text>
<text x="61.2" y="87.4" transform="rotate(-90 61.2 87.4)">90</text>
<text x="73.2" y="87.4" transform="rotate(-90 73.2 87.4)">70</text>
<text x="350.4" y="92" transform="rotate(-90 350.4 92)">38</text>
<text x="206.1" y="120.8">24°</text>
<text x="87.3" y="139">10</text>
<text x="119.2" y="139">55</text>
<text x="333.9" y="142">11</text>
<text x="136.6" y="148.9">110</text>
<text x="249.1" y="169.9">1 未注尺寸公差按GB/T 1804-2000-m级执行，</text>
<text x="255.7" y="176.1">未注形位公差按GB/T 1184-1996-K级执行；</text>
<text x="249.1" y="182.4">2 制件应饱满光整、色泽均匀，无缩痕、裂纹、银丝等缺陷；</text>
<text x="249.1" y="188.6">3 浇口、溢边修剪后飞边≤0.3，且不得伤及本体；</text>
<text x="249.1" y="194.8">4 未注圆角取R2，脱模斜度≤0.3°；</text>
<text x="249.1" y="201">5 与对应装配结合面外形配合错位≤0.1，制件应进行时效处理；</text>
<text x="120.5" y="208.6">75</text>
<text x="249.1" y="207.2">6 未注尺寸以三维数模为准；</text>
<text x="211.5" y="211.8" transform="rotate(82 211.5 211.8)">10</text>
<text x="249.1" y="213.5">7 硬度65±5。</text>
<text x="73.2" y="223.8" transform="rotate(-90 73.2 223.8)">10</text>
<text x="219.1" y="223.8">8.13°</text>
<text x="367.8" y="244.2">TA00-12-06-0003</text>
</g>
<text font-size="6.3" fill="#400040" x="325.6" y="283.7">橡胶</text>
<g font-size="5.8">
<text x="76.8" y="8.6" transform="rotate(-180 76.8 8.6)">TA00-12-06-0003</text>
<text x="319.4" y="244.2">FXV2075</text>
<text x="382.8" y="254.4">TA00-12-06</text>
<text x="406.1" y="268.4">1:1</text>
</g>
<text font-size="4.4" x="179.1" y="242.8">A</text>
<g font-size="4.1">
<text x="5.3" y="10.6">会</text>
<text x="15.4" y="10.6">签</text>
<text x=".8" y="216.1">责任</text>
<text x="10.4" y="216.1">签</text>
<text x="20.6" y="216.1">字</text>
<text x="6.7" y="246.1">版本号</text>
<text x="365.1" y="251">所</text>
<text x="373.3" y="251">属</text>
<text x="235.1" y="256.1">标记</text>
<text x="243.1" y="256.1">处数</text>
<text x="251.2" y="256.1">更改文件号</text>
<text x="270" y="256.1">签 字</text>
<text x="282.6" y="256.1">日 期</text>
<text x="365.1" y="256">装配号</text>
<text x="4.7" y="261.1">存储编号</text>
<text x="236.8" y="260.9">设</text>
<text x="249" y="260.9">计</text>
<text x="368.4" y="260.9">阶段标记</text>
<text x="392.7" y="260.9">重量</text>
<text x="406.1" y="260.9">比例</text>
<text x="236.8" y="266.1">校</text>
<text x="249" y="266.1">对</text>
<text x="236.8" y="270.9">审</text>
<text x="249" y="270.9">核</text>
<text x="236.8" y="276.1">工艺审查</text>
<text x="236.8" y="280.7">标</text>
<text x="249" y="280.7">审</text>
<text x="369.4" y="276.4">共 1 张</text>
<text x="395" y="276.4">第 1 张</text>
<text x="236.8" y="286">审</text>
<text x="249" y="286">定</text>
<text x="236.8" y="291">批</text>
<text x="249" y="291">准</text>
</g>
</svg>
